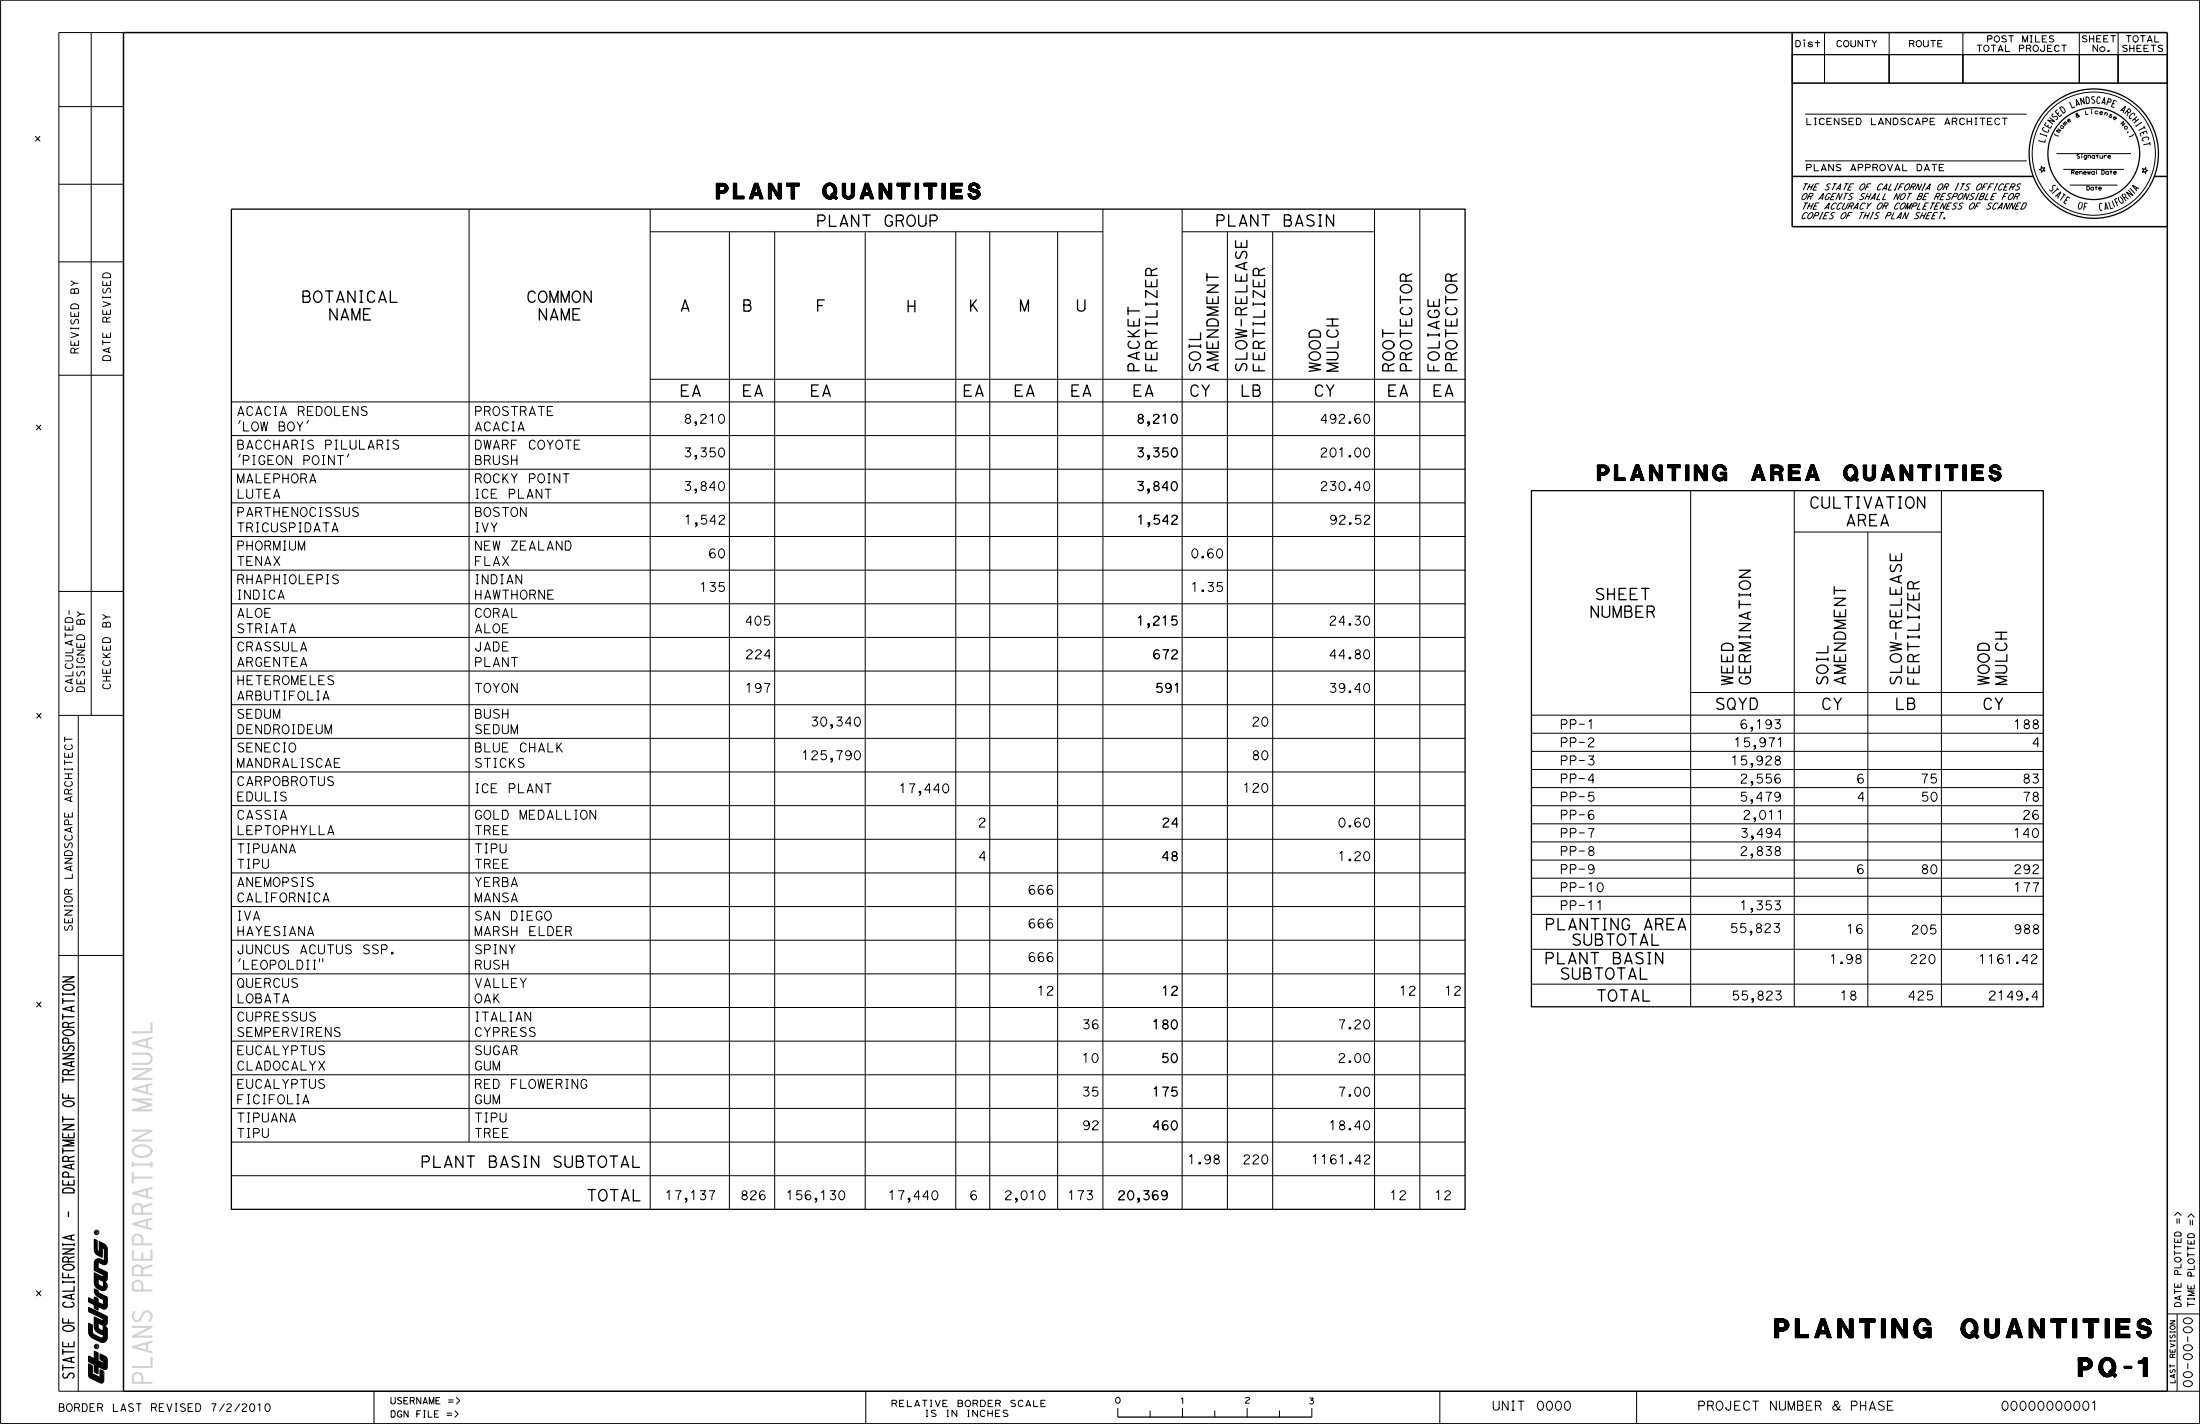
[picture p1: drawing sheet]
<svg xmlns="http://www.w3.org/2000/svg" width="432mm" height="279mm" viewBox="0 0 432 279" stroke-linecap="round" stroke-linejoin="round" font-family="sans-serif">
<g fill="none" stroke="#000" stroke-width=".25">
<path d="M45.4 41h242.2v196.3h-242.2zM300.6 96.3h100.4v101.2h-100.4zM12.3 194.9v.4M12.3 195.9v1M12.3 199v1M12.3 199.5h2.2M12.3 196.4h2.2M12.3 195.1h2.2M12.3 191.7h2.2l-2.2 1h2.2M12.4 193.5l.3-.2a1.4 1.4 0 0 1 1.8 .4 1.37 1.37 0 0 1-2.2 .1zM14 197.6v.7M14.5 194.9v.4"/>
<path d="M14.5 197.4l-2.2 .6 2.2 .5M12.3 214.6v.9h2.2M12.3 211.4v1M12.3 219.1v1M12.3 219.6h2.2M12.3 211.9h2.2M12.3 206.8h2.2l-2.2 .9h2.2M12.4 216.3l.3-.2a1.4 1.4 0 0 1 1.8 .4 1.37 1.37 0 0 1-2.2 .1zM12.4 202.4l.3-.2a1.4 1.4 0 0 1 1.8 .4 1.37 1.37 0 0 1-2.2 .1zM12.5 205.3a.53 .53 0 0 0 .1 .8 .53 .53 0 0 0 .8-.4 .57 .57 0 0 1 .8-.5 .57 .57 0 0 1 .1 1M13.4 210.2a.61 .61 0 0 0-.5-.3 .61 .61 0 0 0-.6 .3v.6h2.2M13.4 200.9a.61 .61 0 0 0-.5-.3 .61 .61 0 0 0-.6 .3v.7h2.2"/>
<path d="M13.4 214.8v.7M13.4 204.6v-.6a.62 .62 0 0 0-.5-.3 .62 .62 0 0 0-.6 .3v.6h2.2M14 208.4v.8M14.5 209.9l-1.1 .3v.6M14.5 208.3l-2.2 .5 2.2 .5M14.5 200.6l-1.1 .3v.7M12.3 225.3v1M12.3 225.8h2.2M12.3 220.7h2.2l-2.2 1h2.2M12.4 233.4a1.66 1.66 0 0 1 2.1 .2v.5h-2.2zM13.4 227.2a.61 .61 0 0 0-.5-.3 .61 .61 0 0 0-.6 .3v.7h2.2M13.4 237.8v.9"/>
<path d="M13.4 230.9v-.6a.62 .62 0 0 0-.5-.3 .62 .62 0 0 0-.6 .3v.6h2.2M13.4 222.6v.6M13.4 231.9v.6M14 228.5v.8M14.5 231.5v1h-2.2v-.9M14.5 228.4l-2.2 .5 2.2 .5M14.5 226.9l-1.1 .3v.7M14.5 223.7h-2.2l2.2 .6-2.2 .5h2.2M14.5 222.2v1h-2.2v-.9M12.3 258.7v.9h2.2M12.3 249.8v.9h2.2M12.3 244v.4"/>
<path d="M12.3 251.4v.3M12.3 251.5h2.2M12.3 244.2h2.2M12.3 245.1h2.2l-2.2 .9h2.2M12.4 248.4l.3-.2a1.4 1.4 0 0 1 1.8 .5 1.37 1.37 0 0 1-2.2 0zM12.8 255.5a.5 .5 0 0 0-.5 .6 .5 .5 0 0 0 .7 .4 1.13 1.13 0 0 0 1.5-.5l-.1-.4-.3-.1M13.4 247a.61 .61 0 0 0-.5-.4 .61 .61 0 0 0-.6 .4v.6h2.2M13.4 250v.7M13.4 258.9v.7M14 242.4v.8M14 254v.8M14.5 252.4v.9h-2.2"/>
<path d="M14.5 244v.4M14.5 251.4v.3M14.5 253.9l-2.2 .5 2.2 .5M14.5 246.6l-1.1 .4v.6M14.5 242.3l-2.2 .5 2.2 .5M12.3 264.7v1.1M12.3 267.8v1.1M12.3 268.3h2.2M12.3 265.3h2.2M12.4 260.4l.3-.2a1.4 1.4 0 0 1 1.8 .4 1.37 1.37 0 0 1-2.2 .1zM12.5 269.5a.53 .53 0 0 0 .1 .9 .53 .53 0 0 0 .8-.5 .57 .57 0 0 1 .8-.5 .57 .57 0 0 1 .1 1M13.4 263.6v.6"/>
<path d="M14 266.4v.8M14.5 266.3l-2.2 .5 2.2 .5M14.5 263.3v.9h-2.2v-.9M17.5 266.2v.9M17.5 267.8v2M18 268v1.7M18.6 265.3v3.8M19.1 265.5v3.9M19.8 265.8v.9M19.8 268.9v1.6M20.8 266.8v1.5M219.4 278h38.1"/>
<circle cx="411" cy="30.1" r="9"/>
<circle cx="411" cy="30.1" r="12.7"/>
</g>
<g fill="none" stroke="#000" stroke-width=".2">
<path d="M.1 0h431.6v279.3h-431.6zM17.9 6.4v134M24.2 6.4h-12.7v266.6h12.7M351.7 10.7h6.4v5.6h-6.4zM351.7 16.3h73.7M351.7 10.7h73.7M354.1 8.3v.9M358.1 6.4v9.9M358.1 10.7h12.7v5.6h-12.7zM370.8 10.7h14.5v5.6h-14.5zM370.8 6.4v9.9M385.3 6.4v9.9"/>
<path d="M385.3 10.7h22.8v5.6h-22.8zM408.1 6.4v9.9M408.1 10.7h7.6v5.6h-7.6zM415.7 6.4v9.9M415.7 10.7h9.7v5.6h-9.7zM11.5 20.9h12.7M11.5 36.1h12.7M354.3 31.6h43.5M354.3 22.4h43.5M400.6 32.7l.3 .3 .4-.1-.2 .3 .3 .4-.5-.1-.2 .3v-.4l-.5-.1 .5-.2zM403.4 38.5l1.1-.9-.7 1.3M403.5 36.5a.38 .38 0 0 0-.6 0 .38 .38 0 0 0 0 .6v.1a.33 .33 0 0 1-.3 .3 .33 .33 0 0 1-.3-.3"/>
<path d="M403.6 30.1h14.7M403.7 38.3l.3 .3M403.7 36.8l.4 .5M403.9 37.1l-1.1 .9M404.9 38l.5 .3M405 33.2h11.9M405.2 38.2l-.8 1.1M405.4 39.2l.4 .2M406.3 36.3h9.3M406.3 38.9l-.5-.3-.7 1.2 .4 .3M408.4 39.7l-.3 .3-.2 .6a.34 .34 0 0 0 .3 .4 .34 .34 0 0 0 .4-.4l.1-.5-.1-.4M408.6 30.5v.6"/>
<path d="M409.7 39.9l-.5-.1-.2 1.4M410.5 21.8l.1 .6M412.6 40a.36 .36 0 0 0-.5 0 .36 .36 0 0 0 0 .5 .52 .52 0 0 0 .5 .8v-.1M413.9 39.6l.4 1.4 .4-.2M414.5 39.4l.6 1.3M415.5 38.9l-.5 .2 .6 1.3M415.7 39.6l-.4 .2M416.1 38.6l.4 .4a.5 .5 0 0 1 .3 .4 .5 .5 0 0 1-.4 .5 1.07 1.07 0 0 1-.6-1.2M416.8 38.1l-.3 .2 .8 1.1M416.9 38.9l.3-.3 .6 .5M416.9 38.1l.3 .1v.4M417.7 37.3l.9 1.1-1.3-.7 .9 1"/>
<path d="M418.1 36.9l.9 1.1M419.5 36.9l-.3 .3M419.8 37l-1.3-.6 .9 1.1M420.5 33.1l.4 .1 .3-.3v.4l.4 .2-.5 .1v.4l-.2-.3-.5 .1 .3-.4zM11.5 51.4h12.7M92.1 41v183.1M127.6 41v196.3M127.6 45.5h88.9M143.2 45.5v191.8M152 45.5v191.8M169.8 45.6v191.7M187.6 45.5v191.8"/>
<path d="M194.3 45.5v191.8M207.6 45.5v191.8M216.5 41v196.3M232 45.5h37.8M232 41v196.3M240.9 45.5v191.8M249.8 45.5v191.8M269.8 41v196.3M278.7 41v196.3M409.1 40.5l.4 .1M413.7 40.8l-.5 .1M413.8 41.1l-.5-1.3-.1 1.4"/>
<path d="M11.5 73.6h12.7M45.4 78.9h242.2M127.6 74.4h160M45.4 85.5h242.2M45.4 92.1h242.2M45.4 98.7h242.2M47.2 82.5l-.3 .6M47.2 89.1l-.3 .6M60.5 82.5l-.3 .6M68.5 89.1l-.3 .6M331.8 96.3v101.2M352.2 96.3v101.2"/>
<path d="M381 96.3v101.2M11.5 116h12.7M45.4 105.3h242.2M45.4 111.9h242.2M45.4 118.5h242.2M352.2 104.4h28.8M366.6 104.4v93.1M45.4 125.1h242.2M45.4 131.7h242.2M45.4 138.3h242.2M331.8 135.9h69.2M11.5 140.4h12.7"/>
<path d="M15.4 140.4v132.6M45.4 144.9h242.2M45.4 151.5h242.2M45.4 158.1h242.2M300.6 140.3h100.4M300.6 143.9h100.4M300.6 147.4h100.4M300.6 151h100.4M300.6 154.5h100.4M300.6 158.1h100.4M340.1 148.6l.4-.3v1.8M340.7 145.1l.4-.3v1.7"/>
<path d="M341.8 152.3a.49 .49 0 0 1 .6-.4 .49 .49 0 0 1 .3 .7l-.7 .6-.2 .5h1M342.3 159.4a.49 .49 0 0 1 .7-.4 .49 .49 0 0 1 .2 .7l-.6 .6-.3 .5h1.1M342.7 141.4a.7 .7 0 0 0-.9 .1 .7 .7 0 0 0-.1 .8l.2 .5M342.7 155.4h-.8l-.1 .9a.59 .59 0 0 1 .9-.1 .59 .59 0 0 1 0 .9 .59 .59 0 0 1-.9-.1M342.8 148.3h-.9l-.1 .9a.59 .59 0 0 1 .9-.1 .59 .59 0 0 1 0 .9 .59 .59 0 0 1-.9-.1M343.3 144.8h-.8l-.1 .8a.59 .59 0 0 1 .8-.1 .59 .59 0 0 1 0 .9 .59 .59 0 0 1-.8-.1M343.7 156.9h.3v.3h-.3zM343.7 142.7h.3v.3h-.3zM343.7 149.8h.3v.3h-.3zM343.7 153.4h.3v.2h-.3zM344 157.2v.2l-.3 .3M344 143v.2l-.3 .3"/>
<path d="M344 150.1v.2l-.3 .3M344 153.6v.3l-.3 .3M344.3 146.2h.3v.3h-.3zM344.6 146.5v.3l-.3 .3M344.9 141.5l.4-.3v1.8M345.6 159.2a.6 .6 0 0 1 .7-.1 .6 .6 0 0 1 .2 .7 .62 .62 0 0 1-.2 .8 .62 .62 0 0 1-.7-.1 1.19 1.19 0 0 1 0-1.3zM345.7 148.5a.91 .91 0 0 1 .3 1 .91 .91 0 0 1-.8 .6l-.2-.1M345.8 156.6h-1l.8-1.2h.1v1.8M345.9 151.9h-.9l-.1 .8a.59 .59 0 0 1 .9-.1 .59 .59 0 0 1 0 .9 .59 .59 0 0 1-.9-.1M346.3 145a.91 .91 0 0 1 .2 .9 .91 .91 0 0 1-.7 .6l-.3-.1M346.6 155.4h1a2.77 2.77 0 0 0-.5 1.8M346.6 148.7a.49 .49 0 0 1 .7-.4 .49 .49 0 0 1 .2 .7l-.7 .6-.2 .5h1.1"/>
<path d="M347.2 144.8h1a2.77 2.77 0 0 0-.5 1.7M347.3 159.3l.4-.3v1.8M347.5 141.4a.91 .91 0 0 1 .2 1 .91 .91 0 0 1-.8 .6l-.2-.1M347.6 151.9h-.9v.8a.59 .59 0 0 1 .8-.1 .59 .59 0 0 1 0 .9 .59 .59 0 0 1-.8-.1M348.4 141.2h1l-.2 .4-.4 .3a.58 .58 0 0 1 .6 .8 .58 .58 0 0 1-1 .1M349 145.1l.5-.3v1.7M349 159.3l.5-.3v1.8M349.2 155.6a.91 .91 0 0 1 .3 1 .91 .91 0 0 1-.8 .6l-.2-.1M349.3 152a.7 .7 0 0 0-.8 .1 .7 .7 0 0 0-.1 .9l.1 .4M45.4 164.7h242.2M45.4 171.3h242.2M45.4 177.9h242.2"/>
<path d="M300.6 161.6h100.4M300.6 165.2h100.4M300.6 168.8h100.4M300.6 172.3h100.4M300.6 175.9h100.4M300.6 179.4h100.4M341.8 166.5a.49 .49 0 0 1 .6-.4 .49 .49 0 0 1 .3 .7l-.7 .6-.2 .5h1M341.9 177.1l.4-.4v1.8M341.9 162.5h.9l-.1 .5-.4 .2a.58 .58 0 0 1 .6 .8 .58 .58 0 0 1-1 .1M343.7 178.2h.3v.3h-.3zM343.7 167.6h.3v.3h-.3zM343.8 164h.3v.3h-.3z"/>
<path d="M344 178.5v.3l-.3 .2M344 167.9v.2l-.3 .3M344.1 164.3v.2l-.3 .3M344.3 160.5h.3v.3h-.3zM344.6 160.8v.2l-.3 .3M344.9 176.8h.9l-.2 .4-.4 .2a.58 .58 0 0 1 .7 .8 .58 .58 0 0 1-1 .1M345.9 163.7h-1l.8-1.2h.1v1.8M346.6 166.1h1l-.2 .4-.4 .3a.58 .58 0 0 1 .7 .8 .58 .58 0 0 1-1.1 0M347.6 162.8a.91 .91 0 0 1 .2 .9 .91 .91 0 0 1-.8 .6l-.2-.1M347.6 176.8h-.9l-.1 .8a.59 .59 0 0 1 .9-.1 .59 .59 0 0 1 0 .9 .59 .59 0 0 1-.9-.1M348.4 176.8h1l-.2 .4-.4 .2a.58 .58 0 0 1 .6 .8 .58 .58 0 0 1-1 .1M349.5 163.7h-1.1l.8-1.2h.1v1.8"/>
<path d="M11.5 187.5h12.7M45.4 184.5h242.2M45.4 191.1h242.2M45.4 197.7h242.2M47.2 188.1l-.3 .6M62.7 188.1v.6M63.4 188.1v.6M300.6 193.1h100.4M300.6 186.3h100.4M341.2 194.4h-.9l-.1 .9a.59 .59 0 0 1 .9-.1 .59 .59 0 0 1 0 .9 .59 .59 0 0 1-.9-.1M342.9 194.4h-.9v.9a.59 .59 0 0 1 .8-.1 .59 .59 0 0 1 0 .9 .59 .59 0 0 1-.8-.1M343.8 195.9h.3v.3h-.3z"/>
<path d="M344.1 196.2v.2l-.3 .3M346.8 194.8a.49 .49 0 0 1 .6-.4 .49 .49 0 0 1 .3 .8l-.7 .5-.2 .5h1M348.6 194.4h.9l-.2 .5-.4 .2a.58 .58 0 0 1 .7 .8 .58 .58 0 0 1-1 .1M45.4 204.3h242.2M45.4 210.9h242.2M45.4 217.5h242.2M45.4 224.1h242.2M45.4 230.7h242.2M426.8 238.5l.7-.7 .6 .7M429.4 238.8l.6-.6 .7 .6M18.5 249.7l.8 1.2M18.5 249.2l1.8 .9"/>
<path d="M18.5 249.7l1.5 .7h.2l.1-.3M18.5 249.7v1.9a1.7 1.7 0 0 0 2.1 1.5l.4-.5 .1-.3-.2-.5-1.6-.9M18.5 255.2l-1.1-.6v.9l1.1 .5M18.5 255.2v-.7l.8 .3v.7M18.5 256v.7l.8 .4v-.7M18.5 255.2l.8 1.2M19.3 248.8l1.8 .9M19.3 250.9v1l.8 .6 .2-.2v-.9M19.3 255.5l-.8 .5M19.3 248.8l-.8 .4M19.5 245.6l-.3-.2-.1-.3v-1.7l-.6-.3v2.1a1.2 1.2 0 0 0 .7 1.1l.9 .4M19.5 243.6v2"/>
<path d="M19.5 245.6l.6 1.1M19.5 243.6l.6 1.1M19.5 243.6l.9 .4M20.1 244.7l.2 .2 .2 .4v1.9l-.2 .1a1.14 1.14 0 0 0-1.6 0l-.2 .5v1.4M20.1 244.7v2M20.2 258.8v.2l-.3 .1-1.4-.7v1.8a1.62 1.62 0 0 0 1.2 1.6M20.3 255l-.1 .9-.9-.4M20.4 244a1.21 1.21 0 0 1 .7 1.1v2.5a.58 .58 0 0 1-.9 .5l-.9-.4v1.1M20.4 252h.1M20.4 250v.3M20.8 252.3h.1M20.9 252.3h.1"/>
<path d="M21.1 258.3v1.2a.59 .59 0 0 1-.9 .6M21.1 254.5v1.7a.63 .63 0 0 1-1 .6l-.8-.4M21.1 254.5l-1.5-.7-.3-.6-.8-.3a1.6 1.6 0 0 0 .8 1.6l1 .5M21.1 249.7v1.2a.59 .59 0 0 1-.9 .5M21.1 258.3l-3.7-1.8v.8l2.8 1.5M21.1 258.3l-.9 .5M21.1 249.7l-.8 .4M21.1 254.5l-.8 .5M425.4 257.8h6.3M427.3 257.8v15.2M18.1 269.4v-1.4l-.7-.4v2.2l.1 .4 2.2 1.1a.48 .48 0 0 0 .7-.4v-1.8l-.8-.4v1.5M20.2 260.1v.8l-.2 .1a.83 .83 0 0 1-.7-.7v-.7l1.3 .7"/>
<path d="M20.6 260.3l.4 .4 .1 1.8a.94 .94 0 0 1-1.4 .8l-1.5-.7a1.5 1.5 0 0 1-.8-1.4v-1.6l.7 .4v1.3l.2 .4 1.7 .9 .2-.3v-.5h-.5M20.7 260.3l.4 .6M20.8 268.3l-.3 .1M21.1 268.3v-1.5l-.2-.5-1.3-.7v1.2l.7 .3v.4l-1-.5v-1.5l-.8-.4v1.5l-1.1-.6v1.2l1.1 .5v1.5l.8 .4v-1.5l1.1 .6a.45 .45 0 0 0 .7-.4M73.4 273v6.3M169.9 273v6.3M219.4 276.3v1.7M225.7 276.8v1.2M232.1 276.3v1.7M238.4 276.8v1.2M244.8 276.3v1.7M251.1 276.8v1.2"/>
<path d="M257.5 276.3v1.7M282.6 273v6.3M321.2 273v6.3M425.4 273h6.3"/>
<circle cx="354.1" cy="7.9" r=".09"/>
<circle cx="408.6" cy="30.2" r=".06"/>
<circle cx="410.5" cy="21.5" r=".06"/>
<circle cx="411" cy="30.1" r="12.1"/>
<circle cx="342.3" cy="142.5" r=".51"/>
<circle cx="345.3" cy="148.8" r=".51"/>
<circle cx="345.9" cy="145.3" r=".51"/>
<circle cx="347.1" cy="141.7" r=".51"/>
<circle cx="348.8" cy="155.9" r=".51"/>
<circle cx="348.9" cy="149.6" r=".5"/>
<circle cx="348.9" cy="148.8" r=".44"/>
<circle cx="348.9" cy="153.1" r=".51"/>
<circle cx="345.4" cy="167.4" r=".5"/>
<circle cx="345.4" cy="166.5" r=".44"/>
<circle cx="347.2" cy="163.1" r=".51"/>
<circle cx="348.9" cy="167.4" r=".5"/>
<circle cx="348.9" cy="166.5" r=".44"/>
<circle cx="345.6" cy="195.7" r=".5"/>
<circle cx="345.6" cy="194.9" r=".44"/>
<circle cx="19" cy="241.8" r=".44"/>
<circle cx="19" cy="264.2" r=".44"/>
</g>
<g fill="none" stroke="#000" stroke-width=".3">
<path d="M24.2 6.4h401.2v266.6h-401.2zM351.7 6.4v38.1h73.7M351.7 34.6h47.4M422.8 34.6h2.6M17.5 255.2l3.1 1.5M17.5 256.9l3.3 1.6v1l-.3 .3-1.5-.7M17.5 257.1l3.1 1.5v.9l-.2 .1-1.4-.7M17.5 255l3.3 1.6M17.7 259.9v1.3a1.21 1.21 0 0 0 .6 1.1l1.5 .7a.65 .65 0 0 0 1-.5v-1.6l-.2-.3-.2-.1M17.8 260v1.2a1.03 1.03 0 0 0 .6 1l1.5 .7a.48 .48 0 0 0 .7-.4v-1.6l-.2-.2M18.6 253.1l.5 .2 .5 .6 1.3 .7v1.6a.51 .51 0 0 1-.7 .5l-1.1-.5v.7l-.5-.3v-.7l-1.1-.5v-.6l1.1 .6v-.7l.5 .2v.7l1.1 .4 .2-.3v-.8a2.04 2.04 0 0 1-1.8-1.7zM18.7 243.4l.1 2.1a1.49 1.49 0 0 0 1.1 .9"/>
<path d="M18.8 258.6v1.6a1.39 1.39 0 0 0 1.6 1.3M18.8 251.6a1.37 1.37 0 0 0 1.7 1.3l.3-.6M18.8 253.2a1.2 1.2 0 0 0 .7 1.1l1.1 .5v1.7M18.8 254.7v2M18.8 243.4l.1 2a1.36 1.36 0 0 0 1 .9M19 245.2l.2 .5 .7 .4M19 258.7v1.5a1.16 1.16 0 0 0 1.4 1.1M19 253.2l.3 .8 1.5 .7v1.9M19 254.8v2M19 251.6a1.22 1.22 0 0 0 1.4 1.1l.2-.4-.1-.3M19.6 243.9l1.1 .6M19.6 244.2l.9 .6 .2 .5"/>
<path d="M19.6 244.1l1 .6 .2 .6M19.6 244.1l1 .5M19.7 244.3v1.7M19.8 244.4v1.7M20.4 244.4l.4 .3 .1 .6M20.4 250.3l-.1 .2-.4 .1-1.3-.7v1.7a1.57 1.57 0 0 0 2 1.4l.3-.7M20.4 251.8l.4 .5M20.4 250l-1.8-.8v-1.4a.75 .75 0 0 1 1.1-.6l.5 .2h.3l.1-2.1a.79 .79 0 0 0-.7-.8v2a1.52 1.52 0 0 1-1.3-1.3v-1.9l.4 .2v1.6a.79 .79 0 0 0 .6 .7v-2a1.52 1.52 0 0 1 1.3 1.3v2.5a.46 .46 0 0 1-.6 .4l-.8-.4-.3 .1-.1 1.2 1.8 .8v1.2a.47 .47 0 0 1-.6 .4l-1.2-.6v1a1.04 1.04 0 0 0 1.3 .8v-.9l.4 .3 .1 .4M20.5 258.9a.51 .51 0 0 1-.7 .4M20.6 255.7a.48 .48 0 0 1-.7 .5M20.6 250.3a.51 .51 0 0 1-.7 .4M20.6 247.6l-.1 .1a1.77 1.77 0 0 0-1.4-.4l-.3 .5v1.3l1.8 .8v1l-.2 .1-1.6-.8v1.5"/>
<path d="M20.7 245.1v2.5M20.7 258.9a.68 .68 0 0 1-1 .6M20.8 255.7a.65 .65 0 0 1-1 .6M20.8 250.3a.68 .68 0 0 1-1 .6M20.8 247.6l-.3 .3-.9-.4-.5 .1-.1 1.4 1.8 .8v1.1l-.3 .2h-.2l-1.3-.6v1.2M20.8 247.2a.42 .42 0 0 1-.6 .4M20.8 245.1v2.5M17.5 267l3 1.4 .3-.1M17.5 266.8l3.1 1.5M17.5 266.4l2.9 1.4v-.9l-.6-.4M17.5 267.8l.5 .2M17.5 267.1l1.1 .5"/>
<path d="M17.5 266.2l1.1 .6M17.6 269.8l.2 .4 2 .9M17.6 267.8v2M17.7 269.9l2.2 1.1M17.7 267.9v1.9l2.3 1.1v-1.9M17.9 268v1.7l2 1v-1.7M18 269.7l1.8 .8M18 269.5l1.8 .9M18.6 265.3l.5 .2M18.6 269.1l.5 .3M18.8 265.3v3.9M18.9 265.4v3.9"/>
<path d="M19 265.5v3.8M19.1 267.9l1.4 .7 .4-.1v-.2M19.1 267.1l1.3 .6M19.8 265.8l.8 .4 .3 .4v1.7M19.8 266l.9 .5 .1 .3M19.8 266.3l.9 .4v1.5l-3.2-1.5M19.8 266.7l.6 .3M19.8 266.4l.8 .4v1.2l-3.1-1.5M19.8 266.1l.9 .5M19.8 268.9l.5 .3v1.7l-.3 .3-2.2-.9-.3-.5M20.1 269.1v1.8v.2h-.3M20.4 260.9l-.1 .2a.92 .92 0 0 1-1.2-.8v-.9l1.2 .5a.46 .46 0 0 0 .6-.4v-1.1l-3.4-1.7v.6l2.9 1.4-.1 .4-.2 .1-1.5-.6v1.6a1.57 1.57 0 0 0 1.8 1.5"/>
<path d="M20.5 262.3a.58 .58 0 0 1-.8 .5M20.6 260.4l-.2-.1v2l-.1 .2-.5 .1-1.6-.8-.2-.5v-1.2l-.5-.3a2.48 2.48 0 0 0 .4 2.5l1.9 .9a.81 .81 0 0 0 1.1-.7v-1.6l-.3-.5"/>
</g>
<g fill="none" stroke="#d0d3d4" stroke-width=".42">
<path d="M26.1 209.8h3.6l-3.6 1.9h3.6M26.1 206.7h2.7a1 1 0 0 1 .9 1 1 1 0 0 1-.9 1h-2.7M28.9 203.9v1.5M28.9 213v1.5M29.7 200.7v1.8h-3.6M29.7 215.7h-3.6l3.6 1.1-3.6 1h3.6M29.7 212.7l-3.6 1 3.6 1M29.7 203.7l-3.6 1 3.6 1M26.1 228.1v.8M26.1 228.5h3.6M26.1 221.9h3.6l-3.6 1.9h3.6M26.1 230.1v2"/>
<path d="M26.1 231.1h3.6M26.2 225.3a2.29 2.29 0 0 1 3.5 .4 1.51 1.51 0 0 1-1.9 1.3 1.37 1.37 0 0 1-1.7-1.5zM27.9 236.9a.96 .96 0 0 0-.9-.7 .96 .96 0 0 0-.9 .7v1.2h3.6M28.9 233.3v1.6M28.9 239.4v1.5M29.7 228.1v.8M29.7 239.1l-3.6 1 3.6 1.1M29.7 236.2l-1.8 .7v1.2M29.7 233.1l-3.6 1 3.6 1M26.4 257.4a.99 .99 0 0 0-.3 1.2 .99 .99 0 0 0 1.1 .6l.6-.9a1.06 1.06 0 0 1 1.5-.9 1.12 1.12 0 0 1 0 1.8M27.9 249a.96 .96 0 0 0-.9-.7 .96 .96 0 0 0-.9 .7v1.2h3.6M27.9 253.2v-1.2a.97 .97 0 0 0-.9-.7 .97 .97 0 0 0-.9 .7v1.2h3.6"/>
<path d="M27.9 244.1v-1.2a.97 .97 0 0 0-.9-.7 .97 .97 0 0 0-.9 .7v1.2h3.6M27.9 245.9v1.3M29.7 248.3l-1.8 .7v1.2M29.7 245.3v1.9h-3.6v-1.8M26.1 260.3h3.6l-3.6 2h3.6M27.9 271.3v-1.2a.97 .97 0 0 0-.9-.7 .97 .97 0 0 0-.9 .7v1.2h3.6M28.9 263.5v1.6M29.7 266.4v1.8h-3.6M29.7 263.3l-3.6 1 3.6 1"/>
</g>
<g font-size="3.7">
<text x="348.3" y="262.5">PLANTING QUANTITIES</text>
<text x="407.9" y="270.1">PQ-1</text>
</g>
<g font-size="3">
<text x="140.6" y="39">PLANT QUANTITIES</text>
<text x="313.5" y="94.3">PLANTING AREA QUANTITIES</text>
</g>
<g font-size="2.2">
<text x="160.1" y="44.4">PLANT GROUP</text>
<text x="238.5" y="44.4">PLANT BASIN</text>
<text x="59.1" y="59.3">BOTANICAL</text>
<text x="103.2" y="59.3">COMMON</text>
<text x="239.1" y="59.9" transform="rotate(-90 239.1 59.9)">EN</text>
<text x="239.1" y="55.5" transform="rotate(-90 239.1 55.5)">T</text>
<text x="64.4" y="62.8">NAME</text>
<text x="105.4" y="62.8">NAME</text>
<text x="133.4" y="61.1">A</text>
<text x="145.6" y="61.1">B</text>
<text x="160.1" y="61.1">F</text>
<text x="177.8" y="61.2">H</text>
<text x="190" y="61.1">K</text>
<text x="200" y="61.1">M</text>
<text x="211.1" y="61.1">U</text>
<text x="239.1" y="68.7" transform="rotate(-90 239.1 68.7)">ENDM</text>
<text x="262.6" y="70.9" transform="rotate(-90 262.6 70.9)">ULCH</text>
<text x="133.4" y="77.7">EA</text>
<text x="145.6" y="77.7">EA</text>
<text x="158.9" y="77.7">EA</text>
<text x="188.9" y="77.7">EA</text>
<text x="198.9" y="77.7">EA</text>
<text x="210" y="77.7">EA</text>
<text x="222.2" y="77.7">EA</text>
<text x="223.6" y="73.1" transform="rotate(-90 223.6 73.1)">PACKET</text>
<text x="227.1" y="73.1" transform="rotate(-90 227.1 73.1)">FERTILIZER</text>
<text x="233.3" y="77.7">CY</text>
<text x="235.6" y="73.1" transform="rotate(-90 235.6 73.1)">SOIL</text>
<text x="239.1" y="73.1" transform="rotate(-90 239.1 73.1)">AM</text>
<text x="243.3" y="77.7">LB</text>
<text x="244.7" y="73.1" transform="rotate(-90 244.7 73.1)">SLOW-RELEASE</text>
<text x="248.2" y="73.1" transform="rotate(-90 248.2 73.1)">FERTILIZER</text>
<text x="257.8" y="77.7">CY</text>
<text x="259.2" y="73.1" transform="rotate(-90 259.2 73.1)">WOOD</text>
<text x="262.6" y="73.1" transform="rotate(-90 262.6 73.1)">M</text>
<text x="272.2" y="77.7">EA</text>
<text x="273.6" y="73.1" transform="rotate(-90 273.6 73.1)">ROOT</text>
<text x="277.1" y="73.1" transform="rotate(-90 277.1 73.1)">PROTECTOR</text>
<text x="281.1" y="77.7">EA</text>
<text x="282.5" y="73.1" transform="rotate(-90 282.5 73.1)">FOLIAGE</text>
<text x="286" y="73.1" transform="rotate(-90 286 73.1)">PROTECTOR</text>
<text x="355" y="99.7">CULTIVATION</text>
<text x="362.2" y="103.2">AREA</text>
<text x="312.9" y="117.7">SHEET</text>
<text x="362.2" y="117" transform="rotate(-90 362.2 117)">T</text>
<text x="311.9" y="121.1">NUMBER</text>
<text x="343.6" y="125.8" transform="rotate(-90 343.6 125.8)">INATION</text>
<text x="362.2" y="121.4" transform="rotate(-90 362.2 121.4)">EN</text>
<text x="362.2" y="130.2" transform="rotate(-90 362.2 130.2)">ENDM</text>
<text x="340.1" y="134.6" transform="rotate(-90 340.1 134.6)">WEED</text>
<text x="343.6" y="134.6" transform="rotate(-90 343.6 134.6)">GERM</text>
<text x="358.8" y="134.6" transform="rotate(-90 358.8 134.6)">SOIL</text>
<text x="362.2" y="134.6" transform="rotate(-90 362.2 134.6)">AM</text>
<text x="373.2" y="134.6" transform="rotate(-90 373.2 134.6)">SLOW-RELEASE</text>
<text x="376.7" y="134.6" transform="rotate(-90 376.7 134.6)">FERTILIZER</text>
<text x="390.4" y="134.6" transform="rotate(-90 390.4 134.6)">WOOD</text>
<text x="393.9" y="134.6" transform="rotate(-90 393.9 134.6)">M</text>
<text x="393.9" y="132.4" transform="rotate(-90 393.9 132.4)">ULCH</text>
<text x="336.5" y="139.2">SQYD</text>
<text x="357.4" y="139.2">CY</text>
<text x="371.8" y="139.2">LB</text>
<text x="389" y="139.2">CY</text>
<text x="303.1" y="182.4">PLANTING AREA</text>
<text x="308.3" y="185.5">SUBTOTAL</text>
<text x="303.1" y="189.1">PLANT BASIN</text>
<text x="306.1" y="192.1">SUBTOTAL</text>
<text x="313.2" y="196.4">TOTAL</text>
<text x="82.5" y="229">PLANT BASIN SUBTOTAL</text>
<text x="115" y="235.6">TOTAL</text>
</g>
<g font-size="1.8">
<text x="46.4" y="81.5">ACACIA REDOLENS</text>
<text x="93" y="81.5">PROSTRATE</text>
<text x="134.1" y="83">8,210</text>
<text x="223" y="83">8,210</text>
<text x="259" y="83">492.60</text>
<text x="46.4" y="84.6">'LOW BOY'</text>
<text x="46.4" y="88.1">BACCHARIS PILULARIS</text>
<text x="93" y="84.6">ACACIA</text>
<text x="93" y="88.1">DWARF COYOTE</text>
<text x="134.1" y="89.6">3,350</text>
<text x="223" y="89.6">3,350</text>
<text x="259" y="89.6">201.00</text>
<text x="46.4" y="91.2">'PIGEON POINT'</text>
<text x="46.4" y="94.7">MALEPHORA</text>
<text x="93" y="91.2">BRUSH</text>
<text x="93" y="94.7">ROCKY POINT</text>
<text x="46.4" y="97.8">LUTEA</text>
<text x="46.4" y="101.3">PARTHENOCISSUS</text>
<text x="93" y="97.8">ICE PLANT</text>
<text x="93" y="101.3">BOSTON</text>
<text x="134.1" y="96.3">3,840</text>
<text x="223" y="96.3">3,840</text>
<text x="259" y="96.3">230.40</text>
<text x="46.4" y="104.4">TRICUSPIDATA</text>
<text x="46.4" y="107.9">PHORMIUM</text>
<text x="93" y="104.4">IVY</text>
<text x="93" y="107.9">NEW ZEALAND</text>
<text x="134.2" y="102.9">1,542</text>
<text x="223" y="102.9">1,542</text>
<text x="260.8" y="102.9">92.52</text>
<text x="46.4" y="111">TENAX</text>
<text x="93" y="111">FLAX</text>
<text x="139" y="109.5">60</text>
<text x="233.6" y="109.5">0.60</text>
<text x="46.4" y="117.6">INDICA</text>
<text x="46.4" y="114.5">RHAPHIOLEPIS</text>
<text x="93" y="117.6">HAWTHORNE</text>
<text x="93" y="114.5">INDIAN</text>
<text x="137.2" y="116.1">135</text>
<text x="233.6" y="116.1">1.35</text>
<text x="46.4" y="124.2">STRIATA</text>
<text x="46.4" y="121.1">ALOE</text>
<text x="93" y="124.2">ALOE</text>
<text x="93" y="121.1">CORAL</text>
<text x="146.1" y="122.7">405</text>
<text x="223" y="122.7">1,215</text>
<text x="260.7" y="122.7">24.30</text>
<text x="46.4" y="130.8">ARGENTEA</text>
<text x="46.4" y="127.7">CRASSULA</text>
<text x="93" y="130.8">PLANT</text>
<text x="93" y="127.7">JADE</text>
<text x="146.2" y="129.3">224</text>
<text x="226.1" y="129.3">672</text>
<text x="260.7" y="129.3">44.80</text>
<text x="46.4" y="137.4">ARBUTIFOLIA</text>
<text x="46.4" y="134.3">HETEROMELES</text>
<text x="93" y="135.9">TOYON</text>
<text x="146.1" y="135.9">197</text>
<text x="226.7" y="135.9">591</text>
<text x="260.7" y="135.9">39.40</text>
<text x="46.4" y="144">DENDROIDEUM</text>
<text x="46.4" y="140.9">SEDUM</text>
<text x="93" y="144">SEDUM</text>
<text x="93" y="140.9">BUSH</text>
<text x="159" y="142.5">30,340</text>
<text x="245.6" y="142.5">20</text>
<text x="306.1" y="143">PP-1</text>
<text x="395.1" y="143">188</text>
<text x="46.4" y="147.5">SENECIO</text>
<text x="93" y="147.5">BLUE CHALK</text>
<text x="157.2" y="149.1">125,790</text>
<text x="245.6" y="149.1">80</text>
<text x="306.1" y="146.5">PP-2</text>
<text x="398.7" y="146.5">4</text>
<text x="46.4" y="150.6">MANDRALISCAE</text>
<text x="46.4" y="154.1">CARPOBROTUS</text>
<text x="93" y="150.6">STICKS</text>
<text x="93" y="155.5">ICE PLANT</text>
<text x="176.4" y="155.6">17,440</text>
<text x="243.8" y="155.5">120</text>
<text x="306.1" y="150.1">PP-3</text>
<text x="306.1" y="153.6">PP-4</text>
<text x="364.3" y="153.6">6</text>
<text x="376.9" y="153.6">75</text>
<text x="396.9" y="153.6">83</text>
<text x="46.4" y="160.8">CASSIA</text>
<text x="46.4" y="157.2">EDULIS</text>
<text x="93" y="160.8">GOLD MEDALLION</text>
<text x="306.1" y="157.2">PP-5</text>
<text x="306.1" y="160.8">PP-6</text>
<text x="364.4" y="157.2">4</text>
<text x="376.9" y="157.2">50</text>
<text x="396.9" y="157.2">78</text>
<text x="396.9" y="160.8">26</text>
<text x="46.4" y="163.8">LEPTOPHYLLA</text>
<text x="46.4" y="167.4">TIPUANA</text>
<text x="93" y="163.8">TREE</text>
<text x="93" y="167.4">TIPU</text>
<text x="191.9" y="162.3">2</text>
<text x="227.9" y="162.3">24</text>
<text x="262.5" y="162.3">0.60</text>
<text x="306.1" y="164.3">PP-7</text>
<text x="306.1" y="167.9">PP-8</text>
<text x="395.1" y="164.3">140</text>
<text x="46.4" y="170.4">TIPU</text>
<text x="46.4" y="174">ANEMOPSIS</text>
<text x="93" y="170.4">TREE</text>
<text x="93" y="174">YERBA</text>
<text x="191.9" y="168.9">4</text>
<text x="227.9" y="168.9">48</text>
<text x="262.5" y="168.9">1.20</text>
<text x="306.1" y="171.4">PP-9</text>
<text x="364.3" y="171.4">6</text>
<text x="376.9" y="171.4">80</text>
<text x="395.1" y="171.4">292</text>
<text x="46.4" y="177">CALIFORNICA</text>
<text x="93" y="177">MANSA</text>
<text x="201.7" y="175.5">666</text>
<text x="306.1" y="175">PP-10</text>
<text x="306.1" y="178.5">PP-11</text>
<text x="395.1" y="175">177</text>
<text x="46.4" y="183.6">HAYESIANA</text>
<text x="46.4" y="180.6">IVA</text>
<text x="93" y="183.6">MARSH ELDER</text>
<text x="93" y="180.6">SAN DIEGO</text>
<text x="201.7" y="182.1">666</text>
<text x="339.5" y="183">55,823</text>
<text x="362.3" y="183.1">16</text>
<text x="375" y="183.3">205</text>
<text x="395.2" y="183.2">988</text>
<text x="46.4" y="190.2">'LEOPOLDII&quot;</text>
<text x="46.4" y="187.2">JUNCUS ACUTUS SSP.</text>
<text x="93" y="190.2">RUSH</text>
<text x="93" y="187.2">SPINY</text>
<text x="201.7" y="188.7">666</text>
<text x="359" y="189">1.98</text>
<text x="374.8" y="189">220</text>
<text x="388.2" y="189">1161.42</text>
<text x="46.4" y="196.8">LOBATA</text>
<text x="46.4" y="193.8">QUERCUS</text>
<text x="93" y="196.8">OAK</text>
<text x="93" y="193.8">VALLEY</text>
<text x="203.5" y="195.3">12</text>
<text x="227.9" y="195.3">12</text>
<text x="274.5" y="195.3">12</text>
<text x="283.4" y="195.3">12</text>
<text x="361.1" y="196.2">18</text>
<text x="374.4" y="196.2">425</text>
<text x="390.2" y="196.2">2149.4</text>
<text x="46.4" y="203.4">SEMPERVIRENS</text>
<text x="46.4" y="200.4">CUPRESSUS</text>
<text x="93" y="203.4">CYPRESS</text>
<text x="93" y="200.4">ITALIAN</text>
<text x="212.3" y="201.9">36</text>
<text x="226.1" y="201.9">180</text>
<text x="262.5" y="201.9">7.20</text>
<text x="46.4" y="210">CLADOCALYX</text>
<text x="46.4" y="207">EUCALYPTUS</text>
<text x="93" y="210">GUM</text>
<text x="93" y="207">SUGAR</text>
<text x="212.3" y="208.5">10</text>
<text x="227.8" y="208.5">50</text>
<text x="262.5" y="208.5">2.00</text>
<text x="46.4" y="213.6">EUCALYPTUS</text>
<text x="93" y="213.6">RED FLOWERING</text>
<text x="212.3" y="215.1">35</text>
<text x="226.1" y="215.1">175</text>
<text x="262.5" y="215.1">7.00</text>
<text x="46.4" y="216.6">FICIFOLIA</text>
<text x="46.4" y="220.2">TIPUANA</text>
<text x="93" y="216.6">GUM</text>
<text x="93" y="220.2">TIPU</text>
<text x="212.3" y="221.7">92</text>
<text x="226.1" y="221.7">460</text>
<text x="260.7" y="221.7">18.40</text>
<text x="46.4" y="223.2">TIPU</text>
<text x="93" y="223.2">TREE</text>
<text x="233" y="228.4">1.98</text>
<text x="243.8" y="228.4">220</text>
<text x="257.3" y="228.4">1161.42</text>
<text x="130.4" y="235.4">17,137</text>
<text x="145.2" y="235.4">826</text>
<text x="154.2" y="235.4">156,130</text>
<text x="174.2" y="235.4">17,440</text>
<text x="190.2" y="235.4">6</text>
<text x="197" y="235.4">2,010</text>
<text x="209.5" y="235.4">173</text>
<text x="219.3" y="235.4">20,369</text>
<text x="272.7" y="235.4">12</text>
<text x="281.5" y="235.4">12</text>
<text x="430.3" y="272.4" transform="rotate(-90 430.3 272.4)">00-00-00</text>
<text x="292.8" y="276.7">UNIT</text>
<text x="301.4" y="276.7">0000</text>
<text x="333.1" y="276.7">PROJECT NUMBER &amp; PHASE</text>
<text x="392.6" y="276.7">00000000001</text>
</g>
<g font-size="1.5">
<text x="15.4" y="57.8" transform="rotate(-90 15.4 57.8)">BY</text>
<text x="21.7" y="63.4" transform="rotate(-90 21.7 63.4)">REVISED</text>
<text x="15.4" y="69.5" transform="rotate(-90 15.4 69.5)">REVISED</text>
<text x="21.7" y="71" transform="rotate(-90 21.7 71)">DATE</text>
<text x="16.6" y="122.8" transform="rotate(-90 16.6 122.8)">BY</text>
<text x="21.7" y="123.3" transform="rotate(-90 21.7 123.3)">BY</text>
<text x="14.3" y="136" transform="rotate(-90 14.3 136)">CALCULATED-</text>
<text x="16.6" y="136" transform="rotate(-90 16.6 136)">DESIGNED</text>
<text x="21.7" y="135.4" transform="rotate(-90 21.7 135.4)">CHECKED</text>
<text x="14.2" y="157.6" transform="rotate(-90 14.2 157.6)">ARCHITECT</text>
<text x="14.2" y="172.7" transform="rotate(-90 14.2 172.7)">LANDSCAPE</text>
<text x="14.2" y="182.8" transform="rotate(-90 14.2 182.8)">SENIOR</text>
<text x="11.4" y="276.9">BORDER LAST REVISED 7/2/2010</text>
</g>
<g font-size="1.3">
<text x="403.4" y="23.7" transform="rotate(-47 403.4 23.7)">S</text>
<text x="404.1" y="23" transform="rotate(-41 404.1 23)">E</text>
<text x="404.9" y="22.3" transform="rotate(-35 404.9 22.3)">D</text>
<text x="406.5" y="21.3" transform="rotate(-24 406.5 21.3)">L</text>
<text x="407.4" y="20.9" transform="rotate(-18 407.4 20.9)">A</text>
<text x="408.4" y="20.6" transform="rotate(-12 408.4 20.6)">N</text>
<text x="409.4" y="20.4" transform="rotate(-6 409.4 20.4)">D</text>
<text x="410.3" y="20.3" transform="rotate(-1 410.3 20.3)">S</text>
<text x="411.3" y="20.3" transform="rotate(6 411.3 20.3)">C</text>
<text x="413.3" y="20.5" transform="rotate(17 413.3 20.5)">P</text>
<text x="414.3" y="20.8" transform="rotate(22 414.3 20.8)">E</text>
<text x="416" y="21.7" transform="rotate(34 416 21.7)">A</text>
<text x="416.9" y="22.2" transform="rotate(39 416.9 22.2)">R</text>
<text x="417.6" y="22.8" transform="rotate(45 417.6 22.8)">C</text>
<text x="418.3" y="23.6" transform="rotate(51 418.3 23.6)">H</text>
<text x="7" y="27.7">x</text>
<text x="354.3" y="24.5">LICENSED LANDSCAPE ARCHITECT</text>
<text x="401.3" y="28.1" transform="rotate(-75 401.3 28.1)">L</text>
<text x="401.5" y="27.2" transform="rotate(-70 401.5 27.2)">I</text>
<text x="401.9" y="26.2" transform="rotate(-64 401.9 26.2)">C</text>
<text x="402.3" y="25.3" transform="rotate(-58 402.3 25.3)">E</text>
<text x="402.8" y="24.5" transform="rotate(-52 402.8 24.5)">N</text>
<text x="419" y="24.3" transform="rotate(57 419 24.3)">I</text>
<text x="419.5" y="25.2" transform="rotate(63 419.5 25.2)">T</text>
<text x="420" y="26" transform="rotate(68 420 26)">E</text>
<text x="420.3" y="27" transform="rotate(74 420.3 27)">C</text>
<text x="420.6" y="27.9" transform="rotate(80 420.6 27.9)">T</text>
<text x="354.3" y="33.5">PLANS APPROVAL DATE</text>
<text x="7" y="84.4">x</text>
<text x="7" y="140.9">x</text>
<text x="7" y="197.6">x</text>
<text x="428.1" y="240.2" transform="rotate(-90 428.1 240.2)">=&gt;</text>
<text x="430.7" y="240.5" transform="rotate(-90 430.7 240.5)">=&gt;</text>
<text x="428.1" y="250.3" transform="rotate(-90 428.1 250.3)">PLOTTED</text>
<text x="430.7" y="250.6" transform="rotate(-90 430.7 250.6)">PLOTTED</text>
<text x="7" y="254.3">x</text>
<text x="428.1" y="256.6" transform="rotate(-90 428.1 256.6)">DATE</text>
<text x="430.7" y="256.6" transform="rotate(-90 430.7 256.6)">TIME</text>
<text x="76.5" y="275.5">USERNAME =&gt;</text>
<text x="174.8" y="276">RELATIVE BORDER SCALE</text>
<text x="76.5" y="278.1">DGN FILE =&gt;</text>
<text x="181.4" y="277.9">IS IN INCHES</text>
</g>
<g font-size="1.2">
<text x="352.2" y="9.2">Dist</text>
<text x="360.3" y="9.2">COUNTY</text>
<text x="374.5" y="9.2">ROUTE</text>
<text x="387.8" y="10.1">TOTAL PROJECT</text>
<text x="389.9" y="8.2">POST MILES</text>
<text x="408.5" y="8.2">SHEET</text>
<text x="410.6" y="10.1">No.</text>
<text x="416.4" y="10.1">SHEETS</text>
<text x="417.1" y="8.2">TOTAL</text>
<text x="353.3" y="41.1">THE ACCURACY OR COMPLETENESS OF SCANNED</text>
<text x="353.3" y="39.2">OR AGENTS SHALL NOT BE RESPONSIBLE FOR</text>
<text x="353.3" y="37.3">THE STATE OF CALIFORNIA OR ITS OFFICERS</text>
<text x="353.3" y="42.9">COPIES OF THIS PLAN SHEET.</text>
<text x="218.7" y="275.3">0</text>
<text x="231.5" y="275.4">1</text>
<text x="244.2" y="275.3">2</text>
<text x="256.7" y="275.5">3</text>
</g>
<g font-size="1">
<text x="426.9" y="266.5" transform="rotate(-90 426.9 266.5)">REVISION</text>
<text x="426.9" y="271.5" transform="rotate(-90 426.9 271.5)">LAST</text>
</g>
<g font-size=".8">
<text x="407.5" y="23.1" transform="rotate(-23 407.5 23.1)">&amp;</text>
<text x="409.2" y="22.5" transform="rotate(-10 409.2 22.5)">L</text>
<text x="411.1" y="22.3" transform="rotate(4 411.1 22.3)">c</text>
<text x="412" y="22.4" transform="rotate(11 412 22.4)">e</text>
<text x="412.9" y="22.6" transform="rotate(17 412.9 22.6)">n</text>
<text x="413.8" y="22.9" transform="rotate(24 413.8 22.9)">s</text>
<text x="414.6" y="23.2" transform="rotate(31 414.6 23.2)">e</text>
<text x="403.8" y="27" transform="rotate(-63 403.8 27)">(</text>
<text x="404.2" y="26.2" transform="rotate(-57 404.2 26.2)">N</text>
<text x="404.7" y="25.4" transform="rotate(-50 404.7 25.4)">a</text>
<text x="405.3" y="24.7" transform="rotate(-43 405.3 24.7)">m</text>
<text x="406" y="24.1" transform="rotate(-37 406 24.1)">e</text>
<text x="416.1" y="24.3" transform="rotate(44 416.1 24.3)">N</text>
<text x="416.8" y="24.9" transform="rotate(51 416.8 24.9)">o</text>
<text x="417.3" y="25.6" transform="rotate(58 417.3 25.6)">.</text>
<text x="417.8" y="26.4" transform="rotate(64 417.8 26.4)">)</text>
<text x="406.5" y="34.2">Renewal Date</text>
<text x="407.5" y="31.1">Signature</text>
<text x="409.4" y="37.3">Date</text>
</g>
<g font-size=".5">
<text x="19.2" y="242" transform="rotate(-90 19.2 242)">R</text>
<text x="19.2" y="264.4" transform="rotate(-90 19.2 264.4)">R</text>
</g>
</svg>
